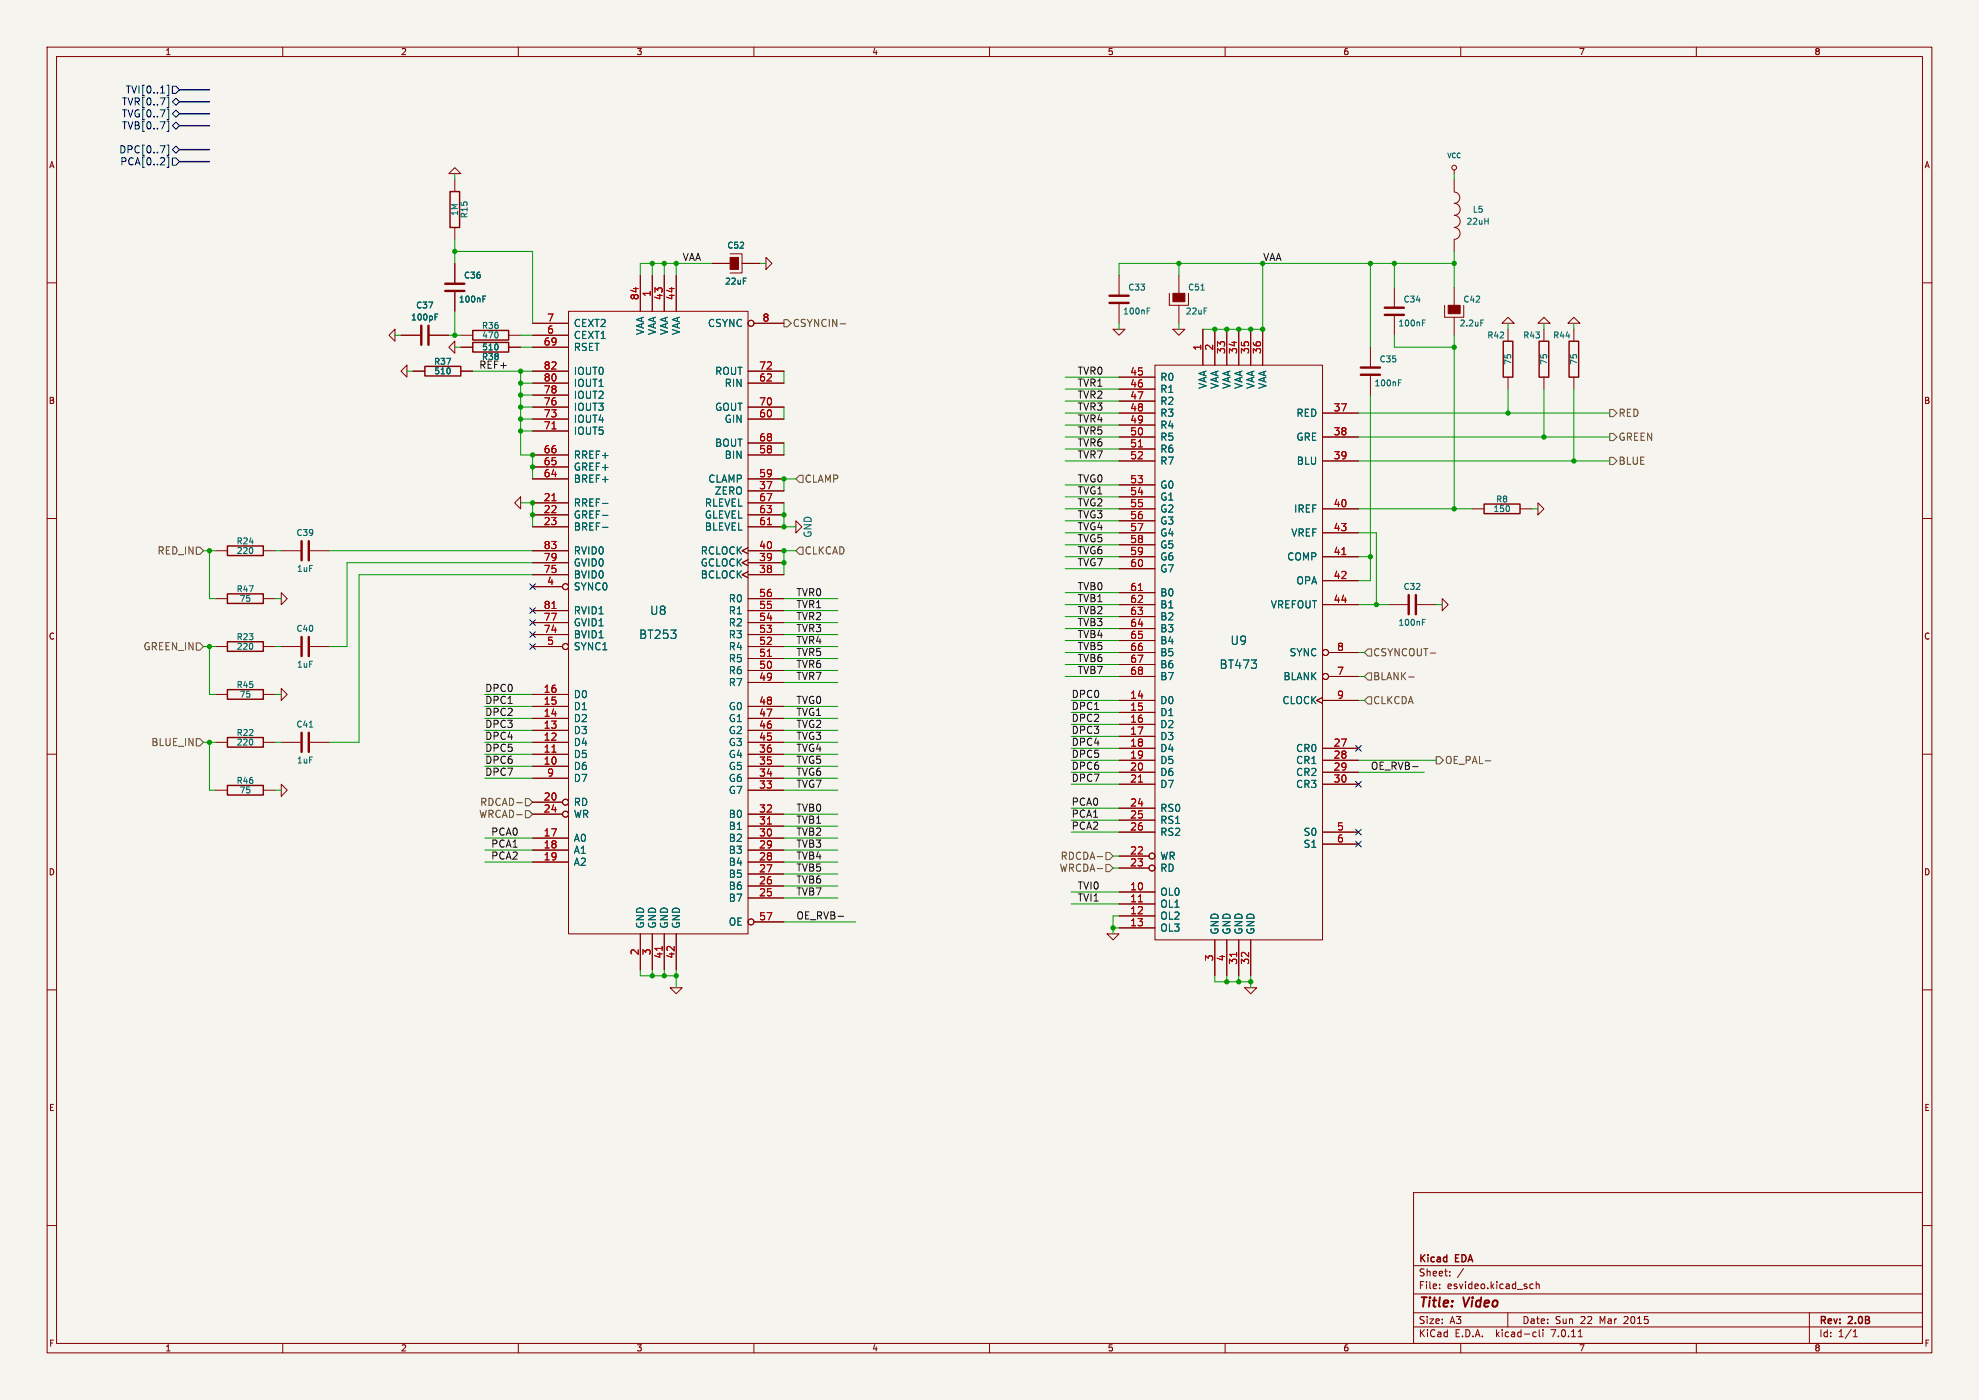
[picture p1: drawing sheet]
<svg xmlns="http://www.w3.org/2000/svg" width="420mm" height="297mm" viewBox="0 0 420 297" stroke-linecap="round" stroke-linejoin="round" font-family="sans-serif">
<path d="M0 0h420v297h-420z" fill="#f5f4ef" stroke="#f5f4ef" stroke-width=".21"/>
<g fill="none" stroke="#840000" stroke-width=".21">
<path d="M10 10h400v277h-400zM12 12h396v273h-396zM60 10v2M110 10v2M160 10v2M210 10v2M260 10v2M310 10v2M360 10v2M95.2 36.8l1.3-1.2 1.3 1.2zM96.5 38.1v2.5M308.6 36.1v.7"/>
<path d="M308.6 38.1v2.5M10 60h2M96.5 48.3v2.5M96.5 55.9v4.3M135.9 58.4v7.6M138.4 58.4v7.6M141 58.4v7.6M143.5 58.4v7.6M151.1 55.9h3.8M154.9 53.8h2.6v4.1h-2.6M157.5 55.9h3.8M162.6 54.6l1.2 1.3-1.2 1.3z"/>
<path d="M237.5 58.4v4.3M250.2 58.4v3.8M308.6 48.3a1.26 1.26 0 0 1 1.3 1.2 1.26 1.26 0 0 1-1.3 1.3v2.5M308.6 40.7a1.19 1.19 0 0 1 1.2 1.2 1.19 1.19 0 0 1-1.2 1.2 1.27 1.27 0 0 1 1.3 1.3 1.27 1.27 0 0 1-1.3 1.3 1.28 1.28 0 0 1 1.3 1.3 1.28 1.28 0 0 1-1.3 1.2M408 60h2M82.5 71.1l1.3-1.2v2.5zM85.1 78.7l1.3-1.2v2.5zM85.1 71.1h4.3M87.6 78.7h2.6M90.9 71.1h4.3M95.2 73.7l1.3-1.3v2.5zM96.5 61.7v4.3"/>
<path d="M97.8 71.1h2.5M97.8 73.7h2.5M97.8 78.7h2.5M107.9 71.1h2.6M107.9 73.7h2.6M113 71.1h7.6M113 73.7h7.6M113 68.6h7.6M113 78.7h7.6M120.6 66h38.1v132.1h-38.1zM158.7 78.7h7.7M160 68.6h6.4"/>
<path d="M236.2 69.9h2.6l-1.3 1.2zM237.5 64.3v4.3M245.1 77.5h35.6v121.9h-35.6zM248.2 62.2v2.6h4v-2.6M248.9 69.9h2.6l-1.3 1.2zM250.2 64.8v3.8M255.3 69.9v7.6M257.8 69.9v7.6M260.3 69.9v7.6M262.9 69.9v7.6M265.4 69.9v7.6M268 69.9v7.6"/>
<path d="M290.8 73.7v4.3M290.8 79.5v4.3M295.9 61v4.3M295.9 66.8v4.3M306.6 64.8v2.5h4v-2.5M308.6 61v3.8M308.6 67.3v3.8M318.8 68.6l1.2-1.3 1.3 1.3zM320 69.9v2.5M326.4 68.6l1.3-1.3 1.2 1.3zM327.7 69.9v2.5M332.7 68.6l1.3-1.3 1.3 1.3z"/>
<path d="M334 69.9v2.5M113 96.5h7.6M113 88.9h7.6M113 81.3h7.6M113 99.1h7.6M113 86.4h7.6M113 91.4h7.6M113 83.8h7.6M158.7 96.5h7.7M158.7 88.9h7.7M158.7 81.3h7.7M158.7 94h7.7"/>
<path d="M158.7 86.4h7.7M237.5 87.6h7.6M237.5 92.7h7.6M237.5 97.8h7.6M237.5 80h7.6M237.5 82.6h7.6M237.5 85.1h7.6M237.5 90.2h7.6M237.5 95.3h7.6M280.7 87.6h7.6M280.7 92.7h7.6M280.7 97.8h7.6"/>
<path d="M320 80v2.6M327.7 80v2.6M334 80v2.6M10 110h2M45.7 116.8h2.6M55.9 116.8h2.5M59.7 116.8h4.3M65.5 116.8h4.3M109.2 106.7l1.3-1.3v2.6zM113 116.8h7.6M113 106.7h7.6M113 109.2h7.6"/>
<path d="M113 111.8h7.6M113 119.4h7.6M113 101.6h7.6M158.7 118.7l-1.2 .7 1.2 .6M158.7 116.2l-1.2 .6 1.2 .7M158.7 116.8h7.7M158.7 106.7h7.7M158.7 109.2h7.7M158.7 111.8h7.7M158.7 104.1h7.7M158.7 119.4h7.7M158.7 101.6h7.7"/>
<path d="M168.9 110.5l1.3 1.3-1.3 1.2zM237.5 108h7.6M237.5 118.1h7.6M237.5 113h7.6M237.5 102.9h7.6M237.5 105.4h7.6M237.5 110.5h7.6M237.5 115.6h7.6M280.7 108h7.6M280.7 118.1h7.6M280.7 113h7.6M312.4 108h2.6"/>
<path d="M322.6 108h2.5M326.4 106.7l1.3 1.3-1.3 1.2zM408 110h2M45.7 137.2h2.6M45.7 127h2.6M55.9 137.2h2.5M55.9 127h2.5M59.7 125.7l1.3 1.3-1.3 1.3zM59.7 137.2h4.3M65.5 137.2h4.3M113 137.2h6.4M113 121.9h7.6"/>
<path d="M113 124.5h6.4M113 134.6h7.6M113 132.1h7.6M113 129.5h7.6M158.7 121.3l-1.2 .6 1.2 .7M158.7 137.2h7.7M158.7 127h7.7M158.7 121.9h7.7M158.7 139.7h7.7M158.7 134.6h7.7M158.7 132.1h7.7M158.7 129.5h7.7"/>
<path d="M237.5 128.3h7.6M237.5 120.7h7.6M237.5 125.7h7.6M237.5 130.8h7.6M237.5 133.4h7.6M237.5 135.9h7.6M237.5 138.4h7.6M280.7 128.3h7.6M280.7 123.2h7.6M281.9 138.4h6.4M294.6 128.3h4.4M300.5 128.3h4.3"/>
<path d="M306.1 127l1.2 1.3-1.2 1.2zM10 160h2M45.7 147.3h2.6M45.7 157.5h2.6M55.9 147.3h2.5M55.9 157.5h2.5M59.7 146.1l1.3 1.2-1.3 1.3zM59.7 157.5h4.3M65.5 157.5h4.3M113 147.3h7.6M113 157.5h7.6M113 154.9h7.6"/>
<path d="M113 152.4h7.6M113 149.9h7.6M158.7 157.5h7.7M158.7 154.9h7.7M158.7 152.4h7.7M158.7 149.9h7.7M158.7 144.8h7.7M158.7 142.2h7.7M237.5 148.6h7.6M237.5 151.1h7.6M237.5 153.7h7.6M237.5 156.2h7.6"/>
<path d="M237.5 158.8h7.6M237.5 141h7.6M237.5 143.5h7.6M280.7 148l-1.3 .6 1.3 .6M280.7 148.6h7.6M280.7 158.8h7.6M281.9 143.5h6.4M408 160h2M45.7 167.6h2.6M55.9 167.6h2.5M59.7 166.4l1.3 1.2-1.3 1.3zM113 160h7.6"/>
<path d="M113 162.6h7.6M113 177.8h7.6M113 170.2h6.4M113 172.7h6.4M113 165.1h7.6M158.7 160h7.7M158.7 167.6h7.7M158.7 162.6h7.7M158.7 177.8h7.7M158.7 172.7h7.7M158.7 175.3h7.7M158.7 165.1h7.7"/>
<path d="M237.5 161.3h7.6M237.5 163.8h7.6M237.5 166.4h7.6M237.5 171.5h7.6M237.5 174h7.6M237.5 176.5h7.6M280.7 161.3h7.6M280.7 163.8h7.6M280.7 166.4h7.6M280.7 176.5h7.6M280.7 179.1h7.6M113 180.3h7.6"/>
<path d="M113 182.9h7.6M135.9 198.1v7.6M138.4 198.1v7.6M141 198.1v7.6M143.5 198.1v7.6M158.7 180.3h7.7M158.7 182.9h7.7M158.7 190.5h7.7M158.7 188h7.7M158.7 185.4h7.7M160 195.6h6.4M234.9 198.1h2.6l-1.3 1.3z"/>
<path d="M237.5 189.2h7.6M237.5 191.8h7.6M237.5 194.3h7.6M237.5 196.9h7.6M237.5 181.6h6.3M237.5 184.2h6.3M257.8 199.4v7.6M260.3 199.4v7.6M262.9 199.4v7.6M265.4 199.4v7.6M10 210h2M142.2 209.6h2.6l-1.3 1.2z"/>
<path d="M264.2 209.6h2.5l-1.3 1.2zM408 210h2M10 260h2M300 253h108v32h-108zM408 260h2M300 278.5h108M300 274.5h108M300 268.5h108M305.5 273.2v.2M305.5 272.5v.1M307.7 270.5v.2M307.7 269.8v.1"/>
<path d="M310.6 269.1l-1.3 1.9M320 278.5v3M324.7 273.2l.2 .2 .5-.1M325.4 272.5l-.5-.1-.2 .1M326 272.5l.2-.1 .4 .1 .1 .9M326 271.9v1.5M384 278.5v6.5M60 285v2M110 285v2M160 285v2M210 285v2M260 285v2"/>
<path d="M300 281.5h108M310 285v2M325.6 282.6l.4 .1M326 283.5l-.4 .1M326.7 282.1v1.3l.2 .2M327.4 282.1v.1M327.4 282.6v1M334.9 283.6h.9M360 285v2M393.3 283.6h.9M393.3 282.5l.4-.4v1.5"/>
<circle cx="308.6" cy="35.6" r=".51"/>
<circle cx="159.4" cy="68.6" r=".63"/>
<circle cx="120" cy="124.5" r=".63"/>
<circle cx="120" cy="137.2" r=".63"/>
<circle cx="281.3" cy="138.4" r=".63"/>
<circle cx="281.3" cy="143.5" r=".63"/>
<circle cx="120" cy="170.2" r=".63"/>
<circle cx="120" cy="172.7" r=".63"/>
<circle cx="159.4" cy="195.6" r=".63"/>
<circle cx="244.5" cy="181.6" r=".63"/>
<circle cx="244.5" cy="184.1" r=".63"/>
</g>
<g fill="none" stroke="#840000" stroke-width=".3">
<path d="M95.5 40.6h2v7.7h-2zM90.2 77.7h7.6v2.1h-7.6zM100.3 70.1h7.6v2h-7.6zM100.3 72.6h7.6v2.1h-7.6zM319 72.4h2.1v7.6h-2.1zM326.6 72.4h2.1v7.6h-2.1zM333 72.4h2v7.6h-2zM48.3 115.8h7.6v2.1h-7.6zM315 106.9h7.6v2.1h-7.6zM48.3 136.1h7.6v2.1h-7.6zM48.3 126h7.6v2h-7.6zM48.3 146.3h7.6v2h-7.6z"/>
<path d="M48.3 156.5h7.6v2h-7.6zM48.3 166.6h7.6v2.1h-7.6z"/>
</g>
<g fill="none" stroke="#840000" stroke-width=".51">
<path d="M89.4 69.1v4.1M90.9 69.1v4.1M94.5 61.7h4.1M94.5 60.2h4.1M235.5 64.3h4M235.5 62.7h4M288.8 79.5h4.1M288.8 78h4.1M293.9 66.8h4M293.9 65.3h4M64 114.8v4.1M65.5 114.8v4.1"/>
<path d="M64 135.1v4.1M65.5 135.1v4.1M299 126.2v4.1M300.5 126.2v4.1M64 155.4v4.1M65.5 155.4v4.1"/>
</g>
<g fill="none" stroke="#006464" stroke-width=".21">
<path d="M92.3 67.2h.4M92.3 66.6h.6M102.5 63.4h.4M102.5 62.8h.6M243.4 66h.5M243.4 65.3h.7M254.9 61.5h.7M301.9 67.9h.6M301.9 68.5h.4M314.3 67.9h.6M296.8 81.2h.4M296.8 80.6h.6"/>
<path d="M127.9 106.8h1.1M127.9 109.3h1.1M127.9 111.9h1.1M301.9 132h.4M301.9 131.4h.6M65.6 154.2h.8"/>
</g>
<g fill="#840000" stroke="#840000" stroke-width=".21">
<path d="M307.3 64.8h2.6v1.7h-2.6z"/>
<path d="M248.9 62.2h2.6v1.8h-2.6z"/>
<path d="M154.9 54.6h1.8v2.6h-1.8z"/>
</g>
<g fill="none" stroke="#a90000" stroke-width=".21">
<path d="M117.1 91h.9M241.6 94.8h.9M117.1 106.2h.9M162.9 111.3h.8M284.8 117.7h.8M117.1 129.1h.9M162.9 139.3h.8M241.6 125.3h.9M117.1 159.6h.9M162.9 174.8h.8M241.6 165.9h.9M241.6 191.3h.9"/>
<path d="M140.5 200.8v.8M262.4 202v.9"/>
</g>
<g fill="none" stroke="#725600" stroke-width=".21">
<path d="M166.4 67.8h.7l.8 .8-.8 .7h-.7zM178.3 68.7h1.2M341.6 91.9h.8l.8 .8-.8 .8h-.8zM341.6 97h.8l.8 .8-.8 .8h-.8zM341.6 86.9h.8l.8 .7-.8 .8h-.8zM41.7 116.1h.7l.8 .7-.8 .8h-.7zM169.7 100.8h.7v1.6h-.7l-.8-.8zM169.7 116.1h.7v1.5h-.7l-.8-.8zM41.7 136.4h.7l.8 .8-.8 .7h-.7zM290.3 137.7h.8v1.5h-.8l-.7-.8zM303.5 138.5h1.2M41.7 156.7h.7l.8 .8-.8 .7h-.7z"/>
<path d="M290.3 147.8h.8v1.6h-.8l-.7-.8zM290.3 142.7h.8v1.6h-.8l-.7-.8zM299 143.6h1.1M109.7 170.3h1.1M111.5 169.4h.8l.7 .8-.7 .7h-.8zM111.5 172h.8l.7 .7-.7 .8h-.8zM304.8 160.5h.8l.7 .8-.7 .8h-.8zM315.2 161.4h1.2M232.8 181.7h1.2M234.7 183.4h.8l.7 .8-.7 .7h-.8zM234.7 180.8h.8l.7 .8-.7 .8h-.8z"/>
</g>
<g fill="none" stroke="#000084" stroke-width=".21">
<path d="M35.4 18.1h.4v2.2h-.4M36.6 18.3h.7l.8 .8-.8 .7h-.7zM35.4 30.8h.4v2.2h-.4M35.4 20.6h.4v2.2h-.4M35.4 23.2h.4v2.1h-.4M35.4 25.7h.4v2.2h-.4M35.4 33.3h.4v2.2h-.4M36.6 31.8l.7-.8 .8 .8-.8 .7zM36.6 26.7l.7-.8 .8 .8-.8 .7zM36.6 24.1l.7-.7 .8 .7-.8 .8zM36.6 33.5h.7l.8 .8-.8 .8h-.7zM37.3 20.8l.8 .8-.8 .8-.7-.8z"/>
<path d="M112.4 136.6l1.2 1.2M112.4 131.5l1.2 1.2M112.4 123.9l1.2 1.2M112.4 134l1.2 1.2M112.4 128.9l1.2 1.2M113.6 136.6l-1.2 1.2M113.6 131.5l-1.2 1.2M113.6 123.9l-1.2 1.2M113.6 134l-1.2 1.2M113.6 128.9l-1.2 1.2M287.7 158.1l1.2 1.3M288.9 158.1l-1.2 1.3"/>
<path d="M287.7 165.8l1.2 1.2M287.7 178.5l1.2 1.2M287.7 175.9l1.2 1.2M288.9 165.8l-1.2 1.2M288.9 178.5l-1.2 1.2M288.9 175.9l-1.2 1.2"/>
</g>
<path d="M299.8 162.6h1.1M177.9 194.4h1.1" fill="none" stroke="#0f0f0f" stroke-width=".21"/>
<path d="M38.1 19.1h6.3M38.1 24.1h6.3M38.1 21.6h6.3M38.1 31.8h6.3M38.1 26.7h6.3M38.1 34.3h6.3" fill="none" stroke="#000084" stroke-width=".3"/>
<g fill="none" stroke="#009600" stroke-width=".21">
<path d="M96.5 36.8v1.3M308.6 36.8v1.3M96.5 53.3h16.5v15.3M96.5 50.8v5.1M138.4 55.9v2.5M141 55.9v2.5M143.5 55.9v2.5M151.1 55.9h-15.2v2.5M161.3 55.9h1.3M250.2 55.9v2.5M268 55.9v14h-12.7M290.8 55.9v17.8"/>
<path d="M295.9 55.9v5.1M308.6 55.9h-71.1v2.5M308.6 53.3v7.7M83.8 71.1h1.3M86.4 78.7h1.2M95.2 71.1h2.6M96.5 73.7h1.3M96.5 66v5.1M100.3 78.7h12.7M110.5 78.7v17.8h2.5v5.1M110.5 71.1h2.5M110.5 73.7h2.5"/>
<path d="M166.4 78.7v2.6M237.5 68.6v1.3M250.2 68.6v1.3M295.9 71.1v2.6h12.7M308.6 71.1v36.9M320 68.6v1.3M327.7 68.6v1.3M334 68.6v1.3M110.5 91.4h2.5M110.5 81.3h2.5M110.5 86.4h2.5M110.5 83.8h2.5"/>
<path d="M110.5 88.9h2.5M166.4 86.4v2.5M166.4 94v2.5M226.1 92.7h11.4M226.1 90.2h11.4M226.1 95.3h11.4M226.1 97.8h11.4M226.1 87.6h11.4M226.1 82.6h11.4M226.1 85.1h11.4M226.1 80h11.4M288.3 92.7h53.3"/>
<path d="M288.3 97.8h53.3M288.3 87.6h53.3M290.8 83.8v39.4h-2.5M320 82.6v5M327.7 82.6v10.1M334 82.6v15.2M43.2 116.8h2.5M44.4 116.8v10.2h1.3M58.4 116.8h1.3M69.8 116.8h43.2M110.5 106.7h2.5v5.1M113 119.4h-39.3v17.8h-3.9"/>
<path d="M166.4 106.7v5.1h2.5M168.9 101.6h-2.5v2.5M168.9 116.8h-2.5v5.1M226.1 113h11.4M226.1 110.5h11.4M226.1 115.6h11.4M226.1 108h11.4M226.1 118.1h11.4M226.1 102.9h11.4M226.1 105.4h11.4M288.3 113h3.8v15.3M288.3 108h24.1"/>
<path d="M288.3 118.1h2.5M325.1 108h1.3M43.2 137.2h2.5M44.4 137.2v10.1h1.3M58.4 127h1.3M58.4 137.2h1.3M113 121.9h-36.8v35.6h-6.4M166.4 127h11.4M166.4 132.1h11.4M166.4 129.5h11.4M166.4 134.6h11.4M166.4 139.7h11.4"/>
<path d="M166.4 137.2h11.4M226.1 133.4h11.4M226.1 138.4h11.4M226.1 135.9h11.4M226.1 130.8h11.4M226.1 128.3h11.4M226.1 120.7h11.4M226.1 125.7h11.4M288.3 138.4h1.3M288.3 128.3h6.3M304.8 128.3h1.3M43.2 157.5h2.5"/>
<path d="M44.4 157.5v10.1h1.3M58.4 157.5h1.3M58.4 147.3h1.3M102.9 157.5h10.1M102.9 154.9h10.1M102.9 149.9h10.1M102.9 152.4h10.1M102.9 147.3h10.1M166.4 144.8h11.4M166.4 157.5h11.4M166.4 154.9h11.4M166.4 142.2h11.4"/>
<path d="M166.4 149.9h11.4M166.4 152.4h11.4M226.1 141h11.4M226.1 143.5h11.4M227.3 148.6h10.2M227.3 153.7h10.2M227.3 151.1h10.2M227.3 158.8h10.2M227.3 156.2h10.2M288.3 143.5h1.3M288.3 148.6h1.3M58.4 167.6h1.3"/>
<path d="M102.9 160h10.1M102.9 177.8h10.1M102.9 165.1h10.1M102.9 162.6h10.1M166.4 160h11.4M166.4 177.8h11.4M166.4 165.1h11.4M166.4 162.6h11.4M166.4 167.6h11.4M166.4 175.3h11.4M166.4 172.7h11.4M227.3 163.8h10.2"/>
<path d="M227.3 161.3h10.2M227.3 166.4h10.2M227.3 176.5h10.2M227.3 174h10.2M227.3 171.5h10.2M288.3 163.8h14M288.3 161.3h16.5M102.9 180.3h10.1M102.9 182.9h10.1M166.4 180.3h11.4M166.4 182.9h11.4M166.4 190.5h11.4"/>
<path d="M166.4 188h11.4M166.4 195.6h15.2M166.4 185.4h11.4M227.3 189.2h10.2M227.3 191.8h10.2M236.2 196.9h1.3M236.2 184.2h1.3M236.2 181.6h1.3M237.5 194.3h-1.3v3.8M135.9 205.7v1.3h7.6M138.4 205.7v1.3M141 205.7v1.3"/>
<path d="M143.5 205.7v3.9M257.8 207v1.3h7.6M260.3 207v1.3M262.9 207v1.3M265.4 207v2.6"/>
</g>
<g fill="#009600" stroke="#009600" stroke-width=".21">
<circle cx="260.3" cy="69.9" r=".46"/>
<circle cx="262.9" cy="69.9" r=".46"/>
<circle cx="320" cy="87.6" r=".46"/>
<circle cx="327.7" cy="92.7" r=".46"/>
<circle cx="334" cy="97.8" r=".46"/>
<circle cx="308.6" cy="108" r=".46"/>
<circle cx="292.1" cy="128.3" r=".46"/>
<circle cx="290.8" cy="118.1" r=".46"/>
<circle cx="236.2" cy="196.9" r=".46"/>
<circle cx="290.8" cy="55.9" r=".46"/>
<circle cx="268" cy="55.9" r=".46"/>
<circle cx="265.4" cy="69.9" r=".46"/>
<circle cx="268" cy="69.9" r=".46"/>
<circle cx="257.8" cy="69.9" r=".46"/>
<circle cx="250.2" cy="55.9" r=".46"/>
<circle cx="308.6" cy="73.7" r=".46"/>
<circle cx="308.6" cy="55.9" r=".46"/>
<circle cx="295.9" cy="55.9" r=".46"/>
<circle cx="265.4" cy="208.3" r=".46"/>
<circle cx="262.9" cy="208.3" r=".46"/>
<circle cx="260.3" cy="208.3" r=".46"/>
<circle cx="166.4" cy="111.8" r=".46"/>
<circle cx="166.4" cy="109.2" r=".46"/>
<circle cx="166.4" cy="119.4" r=".46"/>
<circle cx="166.4" cy="116.8" r=".46"/>
<circle cx="110.5" cy="78.7" r=".46"/>
<circle cx="110.5" cy="88.9" r=".46"/>
<circle cx="110.5" cy="91.4" r=".46"/>
<circle cx="141" cy="55.9" r=".46"/>
<circle cx="143.5" cy="55.9" r=".46"/>
<circle cx="113" cy="96.5" r=".46"/>
<circle cx="113" cy="106.7" r=".46"/>
<circle cx="113" cy="99.1" r=".46"/>
<circle cx="138.4" cy="55.9" r=".46"/>
<circle cx="166.4" cy="101.6" r=".46"/>
<circle cx="113" cy="109.2" r=".46"/>
<circle cx="110.5" cy="81.3" r=".46"/>
<circle cx="110.5" cy="83.8" r=".46"/>
<circle cx="96.5" cy="71.1" r=".46"/>
<circle cx="110.5" cy="86.4" r=".46"/>
<circle cx="96.5" cy="53.3" r=".46"/>
<circle cx="44.4" cy="137.2" r=".46"/>
<circle cx="44.4" cy="116.8" r=".46"/>
<circle cx="44.4" cy="157.5" r=".46"/>
<circle cx="143.5" cy="207" r=".46"/>
<circle cx="138.4" cy="207" r=".46"/>
<circle cx="141" cy="207" r=".46"/>
</g>
<g font-size="2.8" fill="#840000">
<text x="301" y="277.9">Title:</text>
<text x="310.6" y="277.9">Video</text>
</g>
<g font-size="2.5" fill="#006464">
<text x="137.9" y="130.7">U8</text>
<text x="135.5" y="135.7">BT253</text>
<text x="261.1" y="137">U9</text>
<text x="258.7" y="142.1">BT473</text>
</g>
<g font-size="2.1" fill="#000084">
<text x="25.8" y="22.6">TVR[0..7]</text>
<text x="26.6" y="20">TVI[0..1]</text>
<text x="25.8" y="27.7">TVB[0..7]</text>
<text x="25.8" y="25.1">TVG[0..7]</text>
<text x="25.2" y="32.7">DPC[0..7]</text>
<text x="25.5" y="35.3">PCA[0..2]</text>
</g>
<g font-size="2.1" fill="#0f0f0f">
<text x="144.8" y="55.5">VAA</text>
<text x="268" y="55.5">VAA</text>
<text x="101.6" y="78.3">REF+</text>
<text x="228.6" y="79.6">TVR0</text>
<text x="228.6" y="82.1">TVR1</text>
<text x="228.6" y="89.8">TVR4</text>
<text x="228.6" y="87.2">TVR3</text>
<text x="228.6" y="84.7">TVR2</text>
<text x="228.6" y="92.3">TVR5</text>
<text x="228.6" y="94.8">TVR6</text>
<text x="228.6" y="97.4">TVR7</text>
<text x="228.6" y="105">TVG1</text>
<text x="228.6" y="107.5">TVG2</text>
<text x="228.6" y="102.5">TVG0</text>
<text x="228.6" y="112.6">TVG4</text>
<text x="228.6" y="110.1">TVG3</text>
<text x="228.6" y="115.2">TVG5</text>
<text x="228.6" y="117.7">TVG6</text>
<text x="228.6" y="120.2">TVG7</text>
<text x="228.6" y="125.3">TVB0</text>
<text x="168.9" y="126.6">TVR0</text>
<text x="168.9" y="131.7">TVR2</text>
<text x="168.9" y="129.1">TVR1</text>
<text x="228.6" y="130.4">TVB2</text>
<text x="228.6" y="127.9">TVB1</text>
<text x="168.9" y="134.2">TVR3</text>
<text x="168.9" y="136.7">TVR4</text>
<text x="228.6" y="135.5">TVB4</text>
<text x="228.6" y="132.9">TVB3</text>
<text x="168.9" y="141.8">TVR6</text>
<text x="168.9" y="139.3">TVR5</text>
<text x="228.6" y="138">TVB5</text>
<text x="228.6" y="140.6">TVB6</text>
<text x="228.6" y="143.1">TVB7</text>
<text x="102.9" y="146.9">DPC0</text>
<text x="102.9" y="149.4">DPC1</text>
<text x="168.9" y="149.4">TVG0</text>
<text x="168.9" y="144.4">TVR7</text>
<text x="227.3" y="148.2">DPC0</text>
<text x="102.9" y="154.5">DPC3</text>
<text x="102.9" y="152">DPC2</text>
<text x="168.9" y="154.5">TVG2</text>
<text x="168.9" y="152">TVG1</text>
<text x="227.3" y="153.3">DPC2</text>
<text x="227.3" y="150.7">DPC1</text>
<text x="227.3" y="155.8">DPC3</text>
<text x="102.9" y="159.6">DPC5</text>
<text x="102.9" y="157.1">DPC4</text>
<text x="168.9" y="159.6">TVG4</text>
<text x="168.9" y="157.1">TVG3</text>
<text x="227.3" y="160.9">DPC5</text>
<text x="227.3" y="158.3">DPC4</text>
<text x="102.9" y="162.1">DPC6</text>
<text x="102.9" y="164.7">DPC7</text>
<text x="168.9" y="167.2">TVG7</text>
<text x="168.9" y="162.1">TVG5</text>
<text x="168.9" y="164.7">TVG6</text>
<text x="227.3" y="166">DPC7</text>
<text x="227.3" y="163.4">DPC6</text>
<text x="290.8" y="163.4">OE_RVB-</text>
<text x="168.9" y="172.3">TVB0</text>
<text x="227.3" y="171">PCA0</text>
<text x="227.3" y="173.6">PCA1</text>
<text x="104.1" y="177.4">PCA0</text>
<text x="104.1" y="179.9">PCA1</text>
<text x="168.9" y="174.8">TVB1</text>
<text x="168.9" y="177.4">TVB2</text>
<text x="168.9" y="179.9">TVB3</text>
<text x="227.3" y="176.1">PCA2</text>
<text x="104.1" y="182.5">PCA2</text>
<text x="168.9" y="185">TVB5</text>
<text x="168.9" y="182.5">TVB4</text>
<text x="168.9" y="187.5">TVB6</text>
<text x="168.9" y="190.1">TVB7</text>
<text x="228.6" y="188.8">TVI0</text>
<text x="228.6" y="191.4">TVI1</text>
<text x="168.9" y="195.2">OE_RVB-</text>
</g>
<g font-size="2.1" fill="#a90000">
<text x="135.6" y="63.8" transform="rotate(-90 135.6 63.8)">84</text>
<text x="138.2" y="63" transform="rotate(-90 138.2 63)">1</text>
<text x="140.7" y="63.8" transform="rotate(-90 140.7 63.8)">43</text>
<text x="143.3" y="63.8" transform="rotate(-90 143.3 63.8)">44</text>
<text x="116" y="70.9">6</text>
<text x="116" y="68.3">7</text>
<text x="161.8" y="68.3">8</text>
<text x="115.3" y="73.4">69</text>
<text x="255" y="74.5" transform="rotate(-90 255 74.5)">1</text>
<text x="257.6" y="74.5" transform="rotate(-90 257.6 74.5)">2</text>
<text x="260.1" y="75.2" transform="rotate(-90 260.1 75.2)">33</text>
<text x="262.6" y="75.2" transform="rotate(-90 262.6 75.2)">34</text>
<text x="265.2" y="75.2" transform="rotate(-90 265.2 75.2)">35</text>
<text x="267.7" y="75.2" transform="rotate(-90 267.7 75.2)">36</text>
<text x="115.3" y="83.6">78</text>
<text x="115.3" y="81">80</text>
<text x="115.3" y="78.5">82</text>
<text x="161" y="81">62</text>
<text x="161" y="78.5">72</text>
<text x="239.8" y="79.8">45</text>
<text x="239.8" y="82.3">46</text>
<text x="115.3" y="88.6">73</text>
<text x="115.3" y="86.1">76</text>
<text x="161" y="88.6">60</text>
<text x="161" y="86.1">70</text>
<text x="239.8" y="84.8">47</text>
<text x="239.8" y="87.4">48</text>
<text x="239.8" y="89.9">49</text>
<text x="283" y="87.4">37</text>
<text x="115.3" y="91.2">71</text>
<text x="161" y="93.7">68</text>
<text x="239.8" y="92.5">50</text>
<text x="239.8" y="95">51</text>
<text x="283" y="92.5">38</text>
<text x="115.3" y="101.3">64</text>
<text x="115.3" y="98.8">65</text>
<text x="115.3" y="96.3">66</text>
<text x="161" y="96.3">58</text>
<text x="161" y="101.3">59</text>
<text x="239.8" y="97.5">52</text>
<text x="283" y="97.5">39</text>
<text x="115.3" y="106.4">21</text>
<text x="161" y="103.9">37</text>
<text x="161" y="106.4">67</text>
<text x="239.8" y="102.6">53</text>
<text x="239.8" y="105.2">54</text>
<text x="239.8" y="107.7">55</text>
<text x="283" y="107.7">40</text>
<text x="115.3" y="109">22</text>
<text x="115.3" y="111.5">23</text>
<text x="161" y="111.5">61</text>
<text x="161" y="109">63</text>
<text x="239.8" y="110.2">56</text>
<text x="239.8" y="112.8">57</text>
<text x="283" y="112.8">43</text>
<text x="115.3" y="119.1">79</text>
<text x="115.3" y="116.6">83</text>
<text x="161" y="119.1">39</text>
<text x="161" y="116.6">40</text>
<text x="239.8" y="115.3">58</text>
<text x="239.8" y="117.9">59</text>
<text x="283" y="117.9">41</text>
<text x="115.3" y="121.7">75</text>
<text x="116" y="124.2">4</text>
<text x="161" y="121.7">38</text>
<text x="239.8" y="120.4">60</text>
<text x="239.8" y="125.5">61</text>
<text x="283" y="122.9">42</text>
<text x="115.3" y="131.8">77</text>
<text x="115.3" y="129.3">81</text>
<text x="161" y="131.8">54</text>
<text x="161" y="129.3">55</text>
<text x="161" y="126.7">56</text>
<text x="239.8" y="128">62</text>
<text x="239.8" y="130.6">63</text>
<text x="283" y="128">44</text>
<text x="115.3" y="134.4">74</text>
<text x="116" y="136.9">5</text>
<text x="161" y="136.9">52</text>
<text x="161" y="134.4">53</text>
<text x="239.8" y="133.1">64</text>
<text x="239.8" y="135.6">65</text>
<text x="161" y="142">50</text>
<text x="161" y="139.4">51</text>
<text x="239.8" y="138.2">66</text>
<text x="239.8" y="140.7">67</text>
<text x="239.8" y="143.3">68</text>
<text x="283.7" y="143.3">7</text>
<text x="283.7" y="138.2">8</text>
<text x="115.3" y="149.6">15</text>
<text x="115.3" y="147.1">16</text>
<text x="161" y="149.6">48</text>
<text x="161" y="144.5">49</text>
<text x="239.8" y="148.3">14</text>
<text x="283.7" y="148.3">9</text>
<text x="115.3" y="154.7">13</text>
<text x="115.3" y="152.1">14</text>
<text x="161" y="154.7">46</text>
<text x="161" y="152.1">47</text>
<text x="239.8" y="150.9">15</text>
<text x="239.8" y="153.4">16</text>
<text x="239.8" y="156">17</text>
<text x="115.3" y="159.8">11</text>
<text x="115.3" y="157.2">12</text>
<text x="161" y="159.8">36</text>
<text x="161" y="157.2">45</text>
<text x="239.8" y="158.5">18</text>
<text x="239.8" y="161">19</text>
<text x="283" y="158.5">27</text>
<text x="283" y="161">28</text>
<text x="115.3" y="162.3">10</text>
<text x="116" y="164.8">9</text>
<text x="161" y="167.4">33</text>
<text x="161" y="164.8">34</text>
<text x="161" y="162.3">35</text>
<text x="239.8" y="163.6">20</text>
<text x="239.8" y="166.1">21</text>
<text x="283" y="163.6">29</text>
<text x="283" y="166.1">30</text>
<text x="115.3" y="169.9">20</text>
<text x="115.3" y="172.5">24</text>
<text x="161" y="172.5">32</text>
<text x="239.8" y="171.2">24</text>
<text x="239.8" y="173.7">25</text>
<text x="115.3" y="177.5">17</text>
<text x="161" y="177.5">30</text>
<text x="161" y="175">31</text>
<text x="239.8" y="176.3">26</text>
<text x="283.7" y="176.3">5</text>
<text x="283.7" y="178.8">6</text>
<text x="115.3" y="180.1">18</text>
<text x="115.3" y="182.6">19</text>
<text x="161" y="185.2">27</text>
<text x="161" y="182.6">28</text>
<text x="161" y="180.1">29</text>
<text x="239.8" y="181.4">22</text>
<text x="239.8" y="183.9">23</text>
<text x="161" y="190.2">25</text>
<text x="161" y="187.7">26</text>
<text x="239.8" y="189">10</text>
<text x="239.8" y="191.5">11</text>
<text x="161" y="195.3">57</text>
<text x="239.8" y="194.1">12</text>
<text x="239.8" y="196.6">13</text>
<text x="135.6" y="202.7" transform="rotate(-90 135.6 202.7)">2</text>
<text x="138.2" y="202.7" transform="rotate(-90 138.2 202.7)">3</text>
<text x="140.7" y="203.5" transform="rotate(-90 140.7 203.5)">41</text>
<text x="143.3" y="203.5" transform="rotate(-90 143.3 203.5)">42</text>
<text x="257.6" y="204" transform="rotate(-90 257.6 204)">3</text>
<text x="260.1" y="204" transform="rotate(-90 260.1 204)">4</text>
<text x="262.6" y="204.7" transform="rotate(-90 262.6 204.7)">31</text>
<text x="265.2" y="204.7" transform="rotate(-90 265.2 204.7)">32</text>
</g>
<g font-size="2.1" fill="#006464">
<text x="121.7" y="69.6">CEXT2</text>
<text x="136.9" y="71.1" transform="rotate(-90 136.9 71.1)">VAA</text>
<text x="139.4" y="71.1" transform="rotate(-90 139.4 71.1)">VAA</text>
<text x="142" y="71.1" transform="rotate(-90 142 71.1)">VAA</text>
<text x="144.5" y="71.1" transform="rotate(-90 144.5 71.1)">VAA</text>
<text x="150.2" y="69.6">CSYNC</text>
<text x="121.7" y="72.1">CEXT1</text>
<text x="121.7" y="74.7">RSET</text>
<text x="121.7" y="82.3">IOUT1</text>
<text x="121.7" y="79.7">IOUT0</text>
<text x="151.7" y="79.7">ROUT</text>
<text x="153.7" y="82.3">RIN</text>
<text x="246.1" y="81">R0</text>
<text x="246.1" y="83.5">R1</text>
<text x="256.3" y="82.6" transform="rotate(-90 256.3 82.6)">VAA</text>
<text x="258.8" y="82.6" transform="rotate(-90 258.8 82.6)">VAA</text>
<text x="261.3" y="82.6" transform="rotate(-90 261.3 82.6)">VAA</text>
<text x="263.9" y="82.6" transform="rotate(-90 263.9 82.6)">VAA</text>
<text x="266.4" y="82.6" transform="rotate(-90 266.4 82.6)">VAA</text>
<text x="269" y="82.6" transform="rotate(-90 269 82.6)">VAA</text>
<text x="121.7" y="89.9">IOUT4</text>
<text x="121.7" y="87.4">IOUT3</text>
<text x="121.7" y="84.8">IOUT2</text>
<text x="151.7" y="87.4">GOUT</text>
<text x="153.7" y="89.9">GIN</text>
<text x="246.1" y="86.1">R2</text>
<text x="246.1" y="88.6">R3</text>
<text x="275.1" y="88.6">RED</text>
<text x="121.7" y="92.4">IOUT5</text>
<text x="151.7" y="95">BOUT</text>
<text x="246.1" y="91.2">R4</text>
<text x="246.1" y="93.7">R5</text>
<text x="275.1" y="93.7">GRE</text>
<text x="121.7" y="100.1">GREF+</text>
<text x="121.7" y="97.5">RREF+</text>
<text x="153.7" y="97.5">BIN</text>
<text x="246.1" y="96.2">R6</text>
<text x="246.1" y="98.8">R7</text>
<text x="275.1" y="98.8">BLU</text>
<text x="121.7" y="107.7">RREF-</text>
<text x="121.7" y="102.6">BREF+</text>
<text x="149.5" y="107.7">RLEVEL</text>
<text x="150.3" y="102.6">CLAMP</text>
<text x="151.6" y="105.1">ZERO</text>
<text x="246.1" y="103.9">G0</text>
<text x="246.1" y="106.4">G1</text>
<text x="121.7" y="110.2">GREF-</text>
<text x="121.7" y="112.8">BREF-</text>
<text x="149.5" y="112.8">BLEVEL</text>
<text x="149.5" y="110.2">GLEVEL</text>
<text x="246.1" y="108.9">G2</text>
<text x="246.1" y="111.5">G3</text>
<text x="274.6" y="108.9">IREF</text>
<text x="121.7" y="117.8">RVID0</text>
<text x="148.7" y="117.8">RCLOCK</text>
<text x="172.4" y="114.2" transform="rotate(-90 172.4 114.2)">GND</text>
<text x="246.1" y="114">G4</text>
<text x="246.1" y="116.6">G5</text>
<text x="246.1" y="119.1">G6</text>
<text x="273.1" y="119.1">COMP</text>
<text x="274" y="114">VREF</text>
<text x="121.7" y="125.5">SYNC0</text>
<text x="121.7" y="122.9">BVID0</text>
<text x="121.7" y="120.4">GVID0</text>
<text x="148.7" y="122.9">BCLOCK</text>
<text x="148.7" y="120.4">GCLOCK</text>
<text x="246.1" y="121.6">G7</text>
<text x="275.1" y="124.2">OPA</text>
<text x="121.7" y="130.5">RVID1</text>
<text x="154.6" y="130.5">R1</text>
<text x="154.6" y="128">R0</text>
<text x="246.1" y="126.7">B0</text>
<text x="246.1" y="129.3">B1</text>
<text x="246.1" y="131.8">B2</text>
<text x="269.6" y="129.3">VREFOUT</text>
<text x="121.7" y="135.6">BVID1</text>
<text x="121.7" y="133.1">GVID1</text>
<text x="154.6" y="135.6">R3</text>
<text x="154.6" y="133.1">R2</text>
<text x="246.1" y="134.3">B3</text>
<text x="246.1" y="136.9">B4</text>
<text x="121.7" y="138.2">SYNC1</text>
<text x="154.6" y="143.2">R6</text>
<text x="154.6" y="140.7">R5</text>
<text x="154.6" y="138.2">R4</text>
<text x="246.1" y="139.4">B5</text>
<text x="246.1" y="142">B6</text>
<text x="273.6" y="139.4">SYNC</text>
<text x="121.7" y="148.3">D0</text>
<text x="154.6" y="145.8">R7</text>
<text x="246.1" y="149.6">D0</text>
<text x="246.1" y="144.5">B7</text>
<text x="272.1" y="149.6">CLOCK</text>
<text x="272.3" y="144.5">BLANK</text>
<text x="121.7" y="155.9">D3</text>
<text x="121.7" y="153.4">D2</text>
<text x="121.7" y="150.9">D1</text>
<text x="154.6" y="155.9">G2</text>
<text x="154.6" y="153.4">G1</text>
<text x="154.6" y="150.9">G0</text>
<text x="246.1" y="152.1">D1</text>
<text x="246.1" y="154.7">D2</text>
<text x="121.7" y="161">D5</text>
<text x="121.7" y="158.5">D4</text>
<text x="154.6" y="161">G4</text>
<text x="154.6" y="158.5">G3</text>
<text x="246.1" y="157.2">D3</text>
<text x="246.1" y="159.7">D4</text>
<text x="275" y="159.7">CR0</text>
<text x="121.7" y="163.6">D6</text>
<text x="121.7" y="166.1">D7</text>
<text x="154.6" y="166.1">G6</text>
<text x="154.6" y="163.6">G5</text>
<text x="246.1" y="162.3">D5</text>
<text x="246.1" y="164.8">D6</text>
<text x="246.1" y="167.4">D7</text>
<text x="275" y="162.3">CR1</text>
<text x="275" y="164.8">CR2</text>
<text x="275" y="167.4">CR3</text>
<text x="121.7" y="171.2">RD</text>
<text x="121.7" y="173.7">WR</text>
<text x="154.6" y="173.7">B0</text>
<text x="154.6" y="168.6">G7</text>
<text x="246.1" y="172.4">RS0</text>
<text x="121.7" y="178.8">A0</text>
<text x="154.6" y="178.8">B2</text>
<text x="154.6" y="176.3">B1</text>
<text x="246.1" y="175">RS1</text>
<text x="246.1" y="177.5">RS2</text>
<text x="276.6" y="177.5">S0</text>
<text x="121.7" y="181.3">A1</text>
<text x="121.7" y="183.9">A2</text>
<text x="154.6" y="183.9">B4</text>
<text x="154.6" y="181.3">B3</text>
<text x="246.1" y="182.6">WR</text>
<text x="246.1" y="185.1">RD</text>
<text x="276.6" y="180.1">S1</text>
<text x="154.6" y="191.5">B7</text>
<text x="154.6" y="189">B6</text>
<text x="154.6" y="186.4">B5</text>
<text x="246.1" y="190.2">OL0</text>
<text x="136.9" y="197.1" transform="rotate(-90 136.9 197.1)">GND</text>
<text x="139.4" y="197.1" transform="rotate(-90 139.4 197.1)">GND</text>
<text x="142" y="197.1" transform="rotate(-90 142 197.1)">GND</text>
<text x="144.5" y="197.1" transform="rotate(-90 144.5 197.1)">GND</text>
<text x="154.6" y="196.6">OE</text>
<text x="246.1" y="192.8">OL1</text>
<text x="246.1" y="195.3">OL2</text>
<text x="246.1" y="197.8">OL3</text>
<text x="258.8" y="198.4" transform="rotate(-90 258.8 198.4)">GND</text>
<text x="261.3" y="198.4" transform="rotate(-90 261.3 198.4)">GND</text>
<text x="263.9" y="198.4" transform="rotate(-90 263.9 198.4)">GND</text>
<text x="266.4" y="198.4" transform="rotate(-90 266.4 198.4)">GND</text>
</g>
<g font-size="2.1" fill="#725600">
<text x="168.1" y="69.6">CSYNCIN-</text>
<text x="343.4" y="88.6">RED</text>
<text x="343.4" y="93.7">GREEN</text>
<text x="343.4" y="98.8">BLUE</text>
<text x="170.7" y="102.6">CLAMP</text>
<text x="33.4" y="117.8">RED_IN</text>
<text x="170.7" y="117.8">CLKCAD</text>
<text x="30.4" y="138.2">GREEN_IN</text>
<text x="291.3" y="139.4">CSYNCOUT-</text>
<text x="291.3" y="149.6">CLKCDA</text>
<text x="291.3" y="144.5">BLANK-</text>
<text x="32.1" y="158.5">BLUE_IN</text>
<text x="306.6" y="162.3">OE_PAL-</text>
<text x="101.6" y="173.7">WRCAD-</text>
<text x="101.8" y="171.2">RDCAD-</text>
<text x="224.8" y="185.1">WRCDA-</text>
<text x="225" y="182.6">RDCDA-</text>
</g>
<g font-size="2.1" fill="#840000">
<text x="301" y="268.2">Kicad</text>
<text x="308.9" y="268.2">EDA</text>
<text x="301" y="273.7">File:</text>
<text x="301" y="271">Sheet:</text>
<text x="307.1" y="273.7">esvideo.kicad_sch</text>
<text x="301" y="281.1">Size:</text>
<text x="307.6" y="281.1">A3</text>
<text x="323" y="281.1">Date:</text>
<text x="330" y="281.1">Sun</text>
<text x="335.4" y="281.1">22</text>
<text x="339.6" y="281.1">Mar</text>
<text x="344.9" y="281.1">2015</text>
<text x="386" y="281.3">Rev:</text>
<text x="392.4" y="281.3">2.0B</text>
<text x="301" y="283.9">KiCad</text>
<text x="308.7" y="283.9">E.D.A.</text>
<text x="317.6" y="283.9">kicad-cli</text>
<text x="329.5" y="283.9">7.0.11</text>
<text x="386" y="283.9">Id:</text>
<text x="390.1" y="283.9">1/1</text>
</g>
<g font-size="1.8" fill="#840000">
<text x="35" y="11.9">1</text>
<text x="85" y="11.9">2</text>
<text x="135" y="11.9">3</text>
<text x="185" y="11.9">4</text>
<text x="235" y="11.9">5</text>
<text x="285" y="11.9">6</text>
<text x="335" y="11.9">7</text>
<text x="385" y="11.9">8</text>
<text x="10.3" y="35.9">A</text>
<text x="408.3" y="35.9">A</text>
<text x="10.3" y="85.9">B</text>
<text x="408.2" y="85.9">B</text>
<text x="10.3" y="135.9">C</text>
<text x="408.2" y="135.9">C</text>
<text x="10.3" y="185.9">D</text>
<text x="408.2" y="185.9">D</text>
<text x="10.3" y="235.9">E</text>
<text x="408.3" y="235.9">E</text>
<text x="10.3" y="285.9">F</text>
<text x="35" y="286.9">1</text>
<text x="85" y="286.9">2</text>
<text x="135" y="286.9">3</text>
<text x="185" y="286.9">4</text>
<text x="235" y="286.9">5</text>
<text x="285" y="286.9">6</text>
<text x="335" y="286.9">7</text>
<text x="385" y="286.9">8</text>
<text x="408.3" y="285.9">F</text>
</g>
<g font-size="1.8" fill="#006464">
<text x="97.4" y="45.9" transform="rotate(-90 97.4 45.9)">1M</text>
<text x="99.4" y="46.4" transform="rotate(-90 99.4 46.4)">R15</text>
<text x="311.1" y="47.9">22uH</text>
<text x="312.5" y="45.3">L5</text>
<text x="154.3" y="52.9">C52</text>
<text x="98.4" y="59.3">C36</text>
<text x="88.2" y="65.6">C37</text>
<text x="97.3" y="64.4">100nF</text>
<text x="153.8" y="60.6">22uF</text>
<text x="239.4" y="61.8">C33</text>
<text x="252.1" y="61.8">C51</text>
<text x="297.8" y="64.4">C34</text>
<text x="310.5" y="64.4">C42</text>
<text x="87.1" y="68.2">100pF</text>
<text x="102.2" y="70">R36</text>
<text x="102.2" y="72">470</text>
<text x="238.3" y="66.9">100nF</text>
<text x="251.6" y="66.9">22uF</text>
<text x="296.7" y="69.4">100nF</text>
<text x="309.7" y="69.4">2.2uF</text>
<text x="315.6" y="72">R42</text>
<text x="323.2" y="72">R43</text>
<text x="329.5" y="72">R44</text>
<text x="92" y="77.6">R37</text>
<text x="102.2" y="76.6">R38</text>
<text x="102.2" y="74.5">510</text>
<text x="292.7" y="77.1">C35</text>
<text x="320.9" y="77.5" transform="rotate(-90 320.9 77.5)">75</text>
<text x="328.5" y="77.5" transform="rotate(-90 328.5 77.5)">75</text>
<text x="334.9" y="77.5" transform="rotate(-90 334.9 77.5)">75</text>
<text x="92.1" y="79.6">510</text>
<text x="291.6" y="82.1">100nF</text>
<text x="317.4" y="106.8">R8</text>
<text x="62.8" y="113.9">C39</text>
<text x="316.9" y="108.8">150</text>
<text x="50.1" y="115.7">R24</text>
<text x="50.2" y="117.7">220</text>
<text x="50.1" y="125.8">R47</text>
<text x="62.9" y="121.5">1uF</text>
<text x="297.8" y="125.3">C32</text>
<text x="50.8" y="127.9">75</text>
<text x="50.1" y="136">R23</text>
<text x="62.8" y="134.2">C40</text>
<text x="296.7" y="132.9">100nF</text>
<text x="50.2" y="138">220</text>
<text x="62.9" y="141.8">1uF</text>
<text x="50.1" y="146.2">R45</text>
<text x="50.8" y="148.2">75</text>
<text x="62.8" y="154.5">C41</text>
<text x="50.1" y="156.3">R22</text>
<text x="50.2" y="158.3">220</text>
<text x="50.1" y="166.5">R46</text>
<text x="62.9" y="162.2">1uF</text>
<text x="50.8" y="168.5">75</text>
</g>
<text font-size="1.4" fill="#006464" x="307" y="33.8">VCC</text>
</svg>
